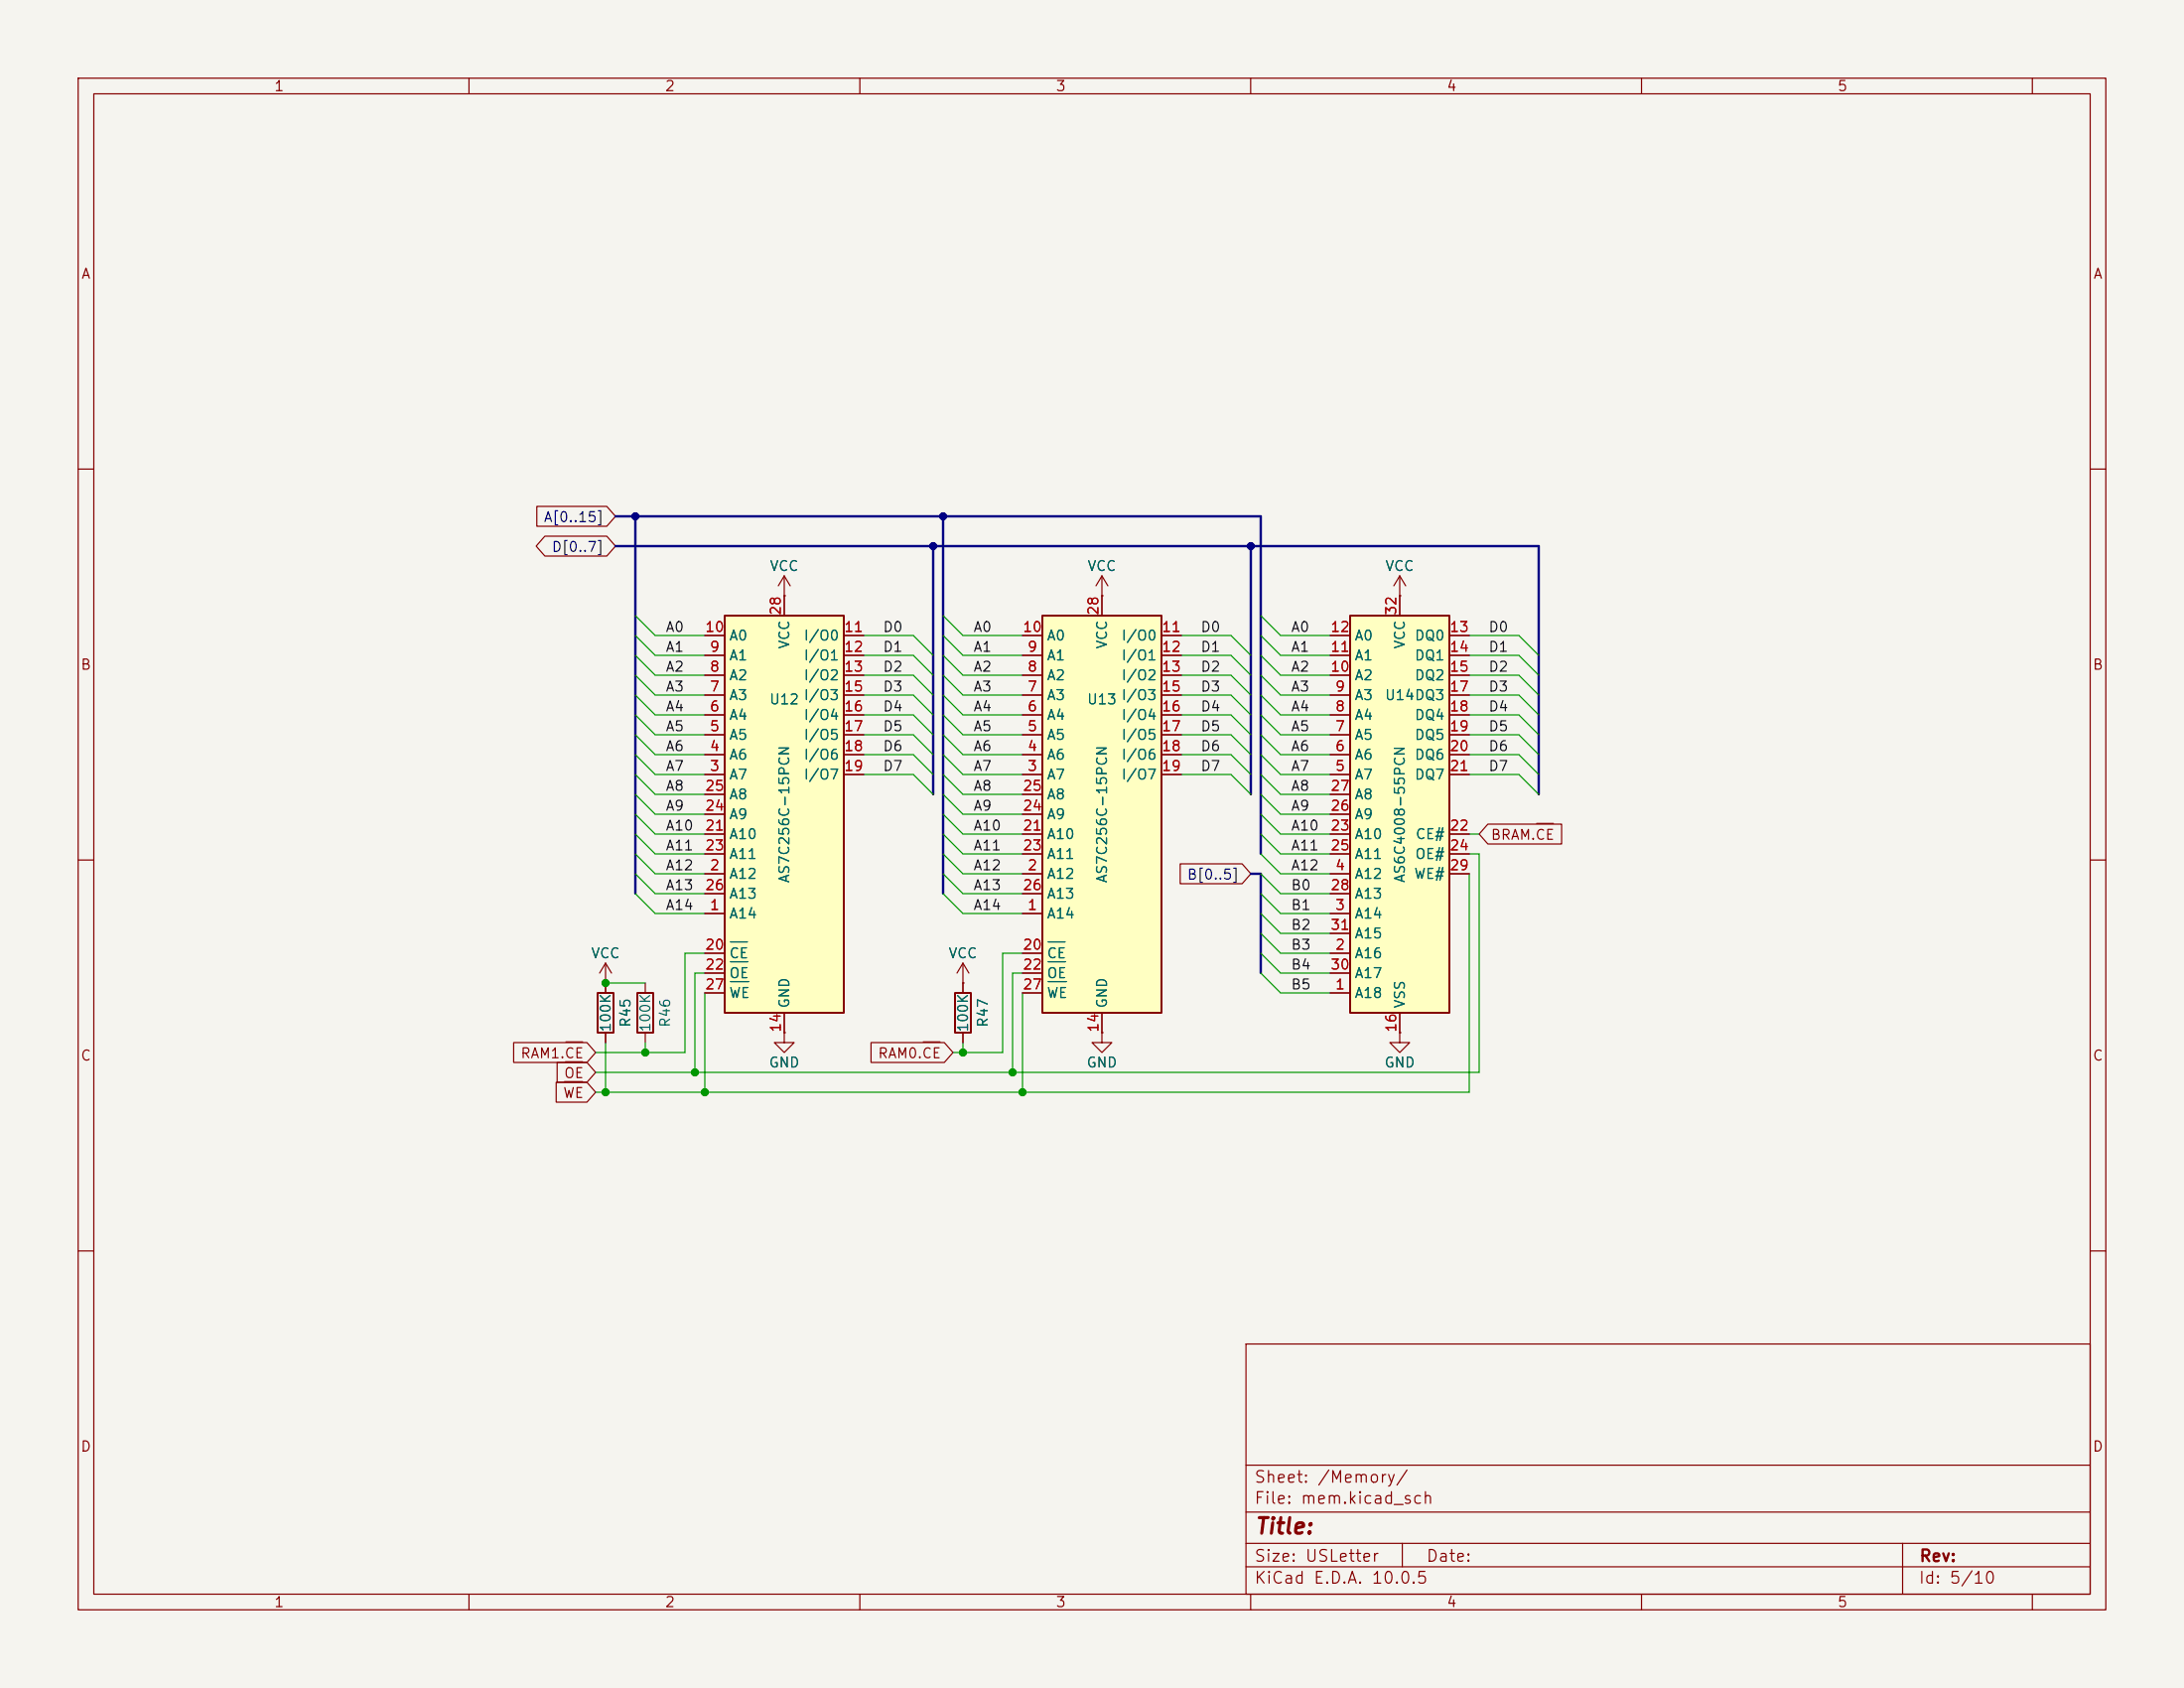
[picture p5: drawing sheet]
<svg xmlns="http://www.w3.org/2000/svg" width="279mm" height="216mm" viewBox="0 0 279 216" stroke-linecap="round" stroke-linejoin="round" font-family="sans-serif">
<path d="M0 0h279.4v215.9h-279.4z" fill="#f5f4ef" stroke="#f5f4ef" stroke-width=".13"/>
<g fill="none" stroke="#840000" stroke-width=".15">
<path d="M10 10h259.4v195.9h-259.4zM12 12h255.4v191.9h-255.4zM60 10v2M110 10v2M160 10v2M210 10v2M260 10v2M10 60h2M267.4 60h2M10 110h2M267.4 110h2M10 160h2"/>
<path d="M159.4 171.9h108v32h-108zM267.4 160h2M159.4 197.4h108M159.4 193.4h108M159.4 187.4h108M179.4 197.4v3M243.4 197.4v6.5M60 203.9v2M110 203.9v2M159.4 200.4h108M160 203.9v2M210 203.9v2"/>
<path d="M260 203.9v2"/>
</g>
<path d="M92.7 78.7h15.2v50.8h-15.2z" fill="#ffffc2"/>
<path d="M92.7 78.7h15.2v50.8h-15.2zM122.2 127h2v5.1h-2z" fill="none" stroke="#840000" stroke-width=".25"/>
<g fill="none" stroke="#840000" stroke-width=".15">
<path d="M100.3 76.2v2.5M90.2 99.1h2.5M90.2 96.5h2.5M90.2 94h2.5M90.2 91.4h2.5M90.2 88.9h2.5M90.2 86.4h2.5M90.2 83.8h2.5M90.2 81.3h2.5M107.9 99.1h2.6M107.9 96.5h2.6M107.9 94h2.6"/>
<path d="M107.9 91.4h2.6M107.9 88.9h2.6M107.9 86.4h2.6M107.9 83.8h2.6M107.9 81.3h2.6M90.2 116.8h2.5M90.2 111.8h2.5M90.2 106.7h2.5M90.2 109.2h2.5M90.2 104.1h2.5M90.2 101.6h2.5M90.2 114.3h2.5"/>
<path d="M90.2 121.9h2.5M90.2 124.5h2.5M90.2 127h2.5M100.3 129.5v2.6M123.2 125.7v1.3M123.2 132.1v1.3"/>
</g>
<path d="M93.4 120.5h2.2M93.4 123h2.3M93.4 125.6h2.4" fill="none" stroke="#006464" stroke-width=".15"/>
<path d="M172.7 78.7h12.7v50.8h-12.7z" fill="#ffffc2"/>
<path d="M172.7 78.7h12.7v50.8h-12.7z" fill="none" stroke="#840000" stroke-width=".25"/>
<g fill="none" stroke="#840000" stroke-width=".15">
<path d="M179.1 76.2v2.5M170.2 99.1h2.5M170.2 96.5h2.5M170.2 94h2.5M170.2 91.4h2.5M170.2 88.9h2.5M170.2 86.4h2.5M170.2 83.8h2.5M170.2 81.3h2.5M185.4 99.1h2.6M185.4 96.5h2.6M185.4 94h2.6"/>
<path d="M185.4 91.4h2.6M185.4 88.9h2.6M185.4 86.4h2.6M185.4 83.8h2.6M185.4 81.3h2.6M170.2 116.8h2.5M170.2 111.8h2.5M170.2 106.7h2.5M170.2 109.2h2.5M170.2 104.1h2.5M170.2 101.6h2.5M170.2 114.3h2.5"/>
<path d="M170.2 119.4h2.5M185.4 111.8h2.6M185.4 106.7h2.6M185.4 109.2h2.6M141 132.1v1.3h1.2l-1.2 1.2-1.3-1.2h1.3M141 132.1h.1M170.2 127h2.5M170.2 121.9h2.5M170.2 124.5h2.5M179.1 132.1v1.3h1.2l-1.2 1.2-1.3-1.2h1.3M179.1 132.1h.1M179.1 129.5v2.6"/>
</g>
<path d="M133.3 78.7h15.3v50.8h-15.3z" fill="#ffffc2"/>
<path d="M133.3 78.7h15.3v50.8h-15.3zM76.5 127h2v5.1h-2zM81.5 127h2.1v5.1h-2.1z" fill="none" stroke="#840000" stroke-width=".25"/>
<g fill="none" stroke="#840000" stroke-width=".15">
<path d="M68.7 64.8h8.9l1.1 1.2-1.1 1.3h-8.9zM69.7 68.6h7.9l1.1 1.3-1.1 1.2h-7.9l-1.1-1.2zM100.3 76.2h.1M100.3 73.7l-.7 1.2M100.3 73.7l.8 1.2M100.3 73.7v5M141 76.2h.1M141 73.7v5M141 73.7l-.8 1.2M141 73.7l.7 1.2M179.1 76.2h.1M179.1 73.7l-.8 1.2"/>
<path d="M179.1 73.7l.7 1.2M179.1 73.7v5M90.2 99.1h2.5M90.2 96.5h2.5M90.2 94h2.5M90.2 91.4h2.5M90.2 88.9h2.5M90.2 86.4h2.5M90.2 83.8h2.5M90.2 81.3h2.5M107.9 99.1h2.6M107.9 96.5h2.6"/>
<path d="M107.9 94h2.6M107.9 91.4h2.6M107.9 88.9h2.6M107.9 86.4h2.6M107.9 83.8h2.6M107.9 81.3h2.6M130.8 99.1h2.5M130.8 96.5h2.5M130.8 94h2.5M130.8 91.4h2.5M130.8 88.9h2.5M130.8 86.4h2.5"/>
<path d="M130.8 83.8h2.5M130.8 81.3h2.5M148.6 99.1h2.5M148.6 96.5h2.5M148.6 94h2.5M148.6 91.4h2.5M148.6 88.9h2.5M148.6 86.4h2.5M148.6 83.8h2.5M148.6 81.3h2.5M170.2 99.1h2.5M170.2 96.5h2.5"/>
<path d="M170.2 94h2.5M170.2 91.4h2.5M170.2 88.9h2.5M170.2 86.4h2.5M170.2 83.8h2.5M170.2 81.3h2.5M185.4 99.1h2.6M185.4 96.5h2.6M185.4 94h2.6M185.4 91.4h2.6M185.4 88.9h2.6M185.4 86.4h2.6"/>
<path d="M185.4 83.8h2.6M185.4 81.3h2.6M90.2 116.8h2.5M90.2 111.8h2.5M90.2 106.7h2.5M90.2 109.2h2.5M90.2 104.1h2.5M90.2 101.6h2.5M90.2 114.3h2.5M130.8 116.8h2.5M130.8 111.8h2.5M130.8 106.7h2.5"/>
<path d="M130.8 109.2h2.5M130.8 104.1h2.5M130.8 101.6h2.5M130.8 114.3h2.5M151 110.5h7.9l1.1 1.3-1.1 1.2h-7.9zM170.2 116.8h2.5M170.2 111.8h2.5M170.2 106.7h2.5M170.2 109.2h2.5M170.2 104.1h2.5M170.2 101.6h2.5M170.2 114.3h2.5"/>
<path d="M170.2 119.4h2.5M185.4 111.8h2.6M185.4 106.7h2.6M185.4 109.2h2.6M190.3 105.4h9.5v2.6h-9.5l-1.1-1.3zM196.6 105.3h2.1M65.7 133.3h9.4l1.1 1.3-1.1 1.3h-9.4zM71.2 138.4h3.9l1.1 1.3-1.1 1.3h-3.9zM71.3 135.9h3.8l1.1 1.3-1.1 1.2h-3.8zM72.2 138.3h2.3M72.3 135.8h2.2M72.4 133.3h2.1"/>
<path d="M77.5 125.7h.1M77.5 123.2l-.8 1.3M77.5 123.2l.7 1.3M77.5 123.2v3.8M77.5 132.1v1.3M82.5 125.7v1.3M82.5 132.1v1.3M90.2 121.9h2.5M90.2 124.5h2.5M90.2 127h2.5M100.3 132.1v1.3h1.3l-1.3 1.2-1.2-1.2h1.2M100.3 132.1h.1"/>
<path d="M100.3 129.5v2.6M111.4 133.3h9.4l1.1 1.3-1.1 1.3h-9.4zM118.1 133.3h2.2M123.2 125.7h.1M123.2 123.2l-.8 1.3M123.2 123.2l.8 1.3M123.2 123.2v3.8M123.2 132.1v1.3M130.8 121.9h2.5M130.8 124.5h2.5M130.8 127h2.5M141 132.1h.1"/>
<path d="M141 129.5v2.6M170.2 121.9h2.5M170.2 124.5h2.5M170.2 127h2.5M179.1 132.1h.1M179.1 129.5v2.6"/>
</g>
<path d="M93.4 120.5h2.2M93.4 123h2.3M93.4 125.6h2.4M134.1 120.5h2.2M134.1 123h2.2M134.1 125.6h2.3" fill="none" stroke="#006464" stroke-width=".15"/>
<path d="M78.7 66h82.6v43.2M78.7 69.9h118.1v31.7M81.3 66v48.3M119.4 69.9v31.7M120.6 66v48.3M160 69.9v31.7M160 111.8h1.3v12.7" fill="none" stroke="#000084" stroke-width=".3"/>
<g fill="none" stroke="#009600" stroke-width=".15">
<path d="M81.3 78.7l2.5 2.6h6.4M120.6 78.7l2.6 2.6h7.6M161.3 78.7l2.5 2.6h6.4M81.3 96.5l2.5 2.6h6.4M81.3 91.4l2.5 2.6h6.4M81.3 86.4l2.5 2.5h6.4M81.3 83.8l2.5 2.6h6.4M81.3 99.1l2.5 2.5h6.4M81.3 88.9l2.5 2.5h6.4M81.3 81.3l2.5 2.5h6.4M81.3 94l2.5 2.5h6.4M110.5 99.1h6.3l2.6 2.5"/>
<path d="M110.5 81.3h6.3l2.6 2.5M110.5 94h6.3l2.6 2.5M110.5 88.9h6.3l2.6 2.5M110.5 86.4h6.3l2.6 2.5M110.5 91.4h6.3l2.6 2.6M110.5 83.8h6.3l2.6 2.6M110.5 96.5h6.3l2.6 2.6M120.6 96.5l2.6 2.6h7.6M120.6 91.4l2.6 2.6h7.6M120.6 86.4l2.6 2.5h7.6M120.6 83.8l2.6 2.6h7.6M120.6 99.1l2.6 2.5h7.6"/>
<path d="M120.6 88.9l2.6 2.5h7.6M120.6 81.3l2.6 2.5h7.6M120.6 94l2.6 2.5h7.6M151.1 99.1h6.4l2.5 2.5M151.1 81.3h6.4l2.5 2.5M151.1 94h6.4l2.5 2.5M151.1 88.9h6.4l2.5 2.5M151.1 86.4h6.4l2.5 2.5M151.1 91.4h6.4l2.5 2.6M151.1 83.8h6.4l2.5 2.6M151.1 96.5h6.4l2.5 2.6M161.3 96.5l2.5 2.6h6.4"/>
<path d="M161.3 91.4l2.5 2.6h6.4M161.3 86.4l2.5 2.5h6.4M161.3 83.8l2.5 2.6h6.4M161.3 99.1l2.5 2.5h6.4M161.3 88.9l2.5 2.5h6.4M161.3 81.3l2.5 2.5h6.4M161.3 94l2.5 2.5h6.4M188 99.1h6.3l2.5 2.5M188 81.3h6.3l2.5 2.5M188 94h6.3l2.5 2.5M188 88.9h6.3l2.5 2.5M188 86.4h6.3l2.5 2.5"/>
<path d="M188 91.4h6.3l2.5 2.6M188 83.8h6.3l2.5 2.6M188 96.5h6.3l2.5 2.6M81.3 106.7l2.5 2.5h6.4M81.3 111.8l2.5 2.5h6.4M81.3 104.1l2.5 2.6h6.4M81.3 101.6l2.5 2.5h6.4M81.3 114.3l2.5 2.5h6.4M81.3 109.2l2.5 2.6h6.4M120.6 106.7l2.6 2.5h7.6M120.6 111.8l2.6 2.5h7.6M120.6 104.1l2.6 2.6h7.6"/>
<path d="M120.6 101.6l2.6 2.5h7.6M120.6 114.3l2.6 2.5h7.6M120.6 109.2l2.6 2.6h7.6M161.3 106.7l2.5 2.5h6.4M161.3 111.8l2.5 2.5h6.4M161.3 104.1l2.5 2.6h6.4M161.3 101.6l2.5 2.5h6.4M161.3 114.3l2.5 2.5h6.4M161.3 116.8l2.5 2.6h6.4M161.3 109.2l2.5 2.6h6.4M161.3 119.4l2.5 2.5h6.4M188 109.2h1.2v28h-113"/>
<path d="M188 106.7h1.2M188 111.8v27.9h-111.8M77.5 125.7h5M77.5 133.4v6.3M82.5 133.4v1.2M90.2 124.5h-1.3v12.7M90.2 121.9h-2.6v12.7h-11.4M90.2 127v12.7M123.2 133.4v1.2M130.8 121.9h-2.5v12.7h-6.4M130.8 124.5h-1.3v12.7M130.8 127v12.7"/>
<path d="M161.3 124.5l2.5 2.5h6.4M161.3 121.9l2.5 2.6h6.4"/>
</g>
<g fill="#009600" stroke="#009600" stroke-width=".13">
<circle cx="88.9" cy="137.2" r=".46"/>
<circle cx="90.2" cy="139.7" r=".46"/>
<circle cx="77.5" cy="125.7" r=".46"/>
<circle cx="82.5" cy="134.6" r=".46"/>
<circle cx="77.5" cy="139.7" r=".46"/>
<circle cx="129.5" cy="137.2" r=".46"/>
<circle cx="130.8" cy="139.7" r=".46"/>
<circle cx="123.2" cy="134.6" r=".46"/>
</g>
<g fill="#000084" stroke="#000084" stroke-width=".13">
<circle cx="81.3" cy="66" r=".46"/>
<circle cx="119.4" cy="69.9" r=".46"/>
<circle cx="120.6" cy="66" r=".46"/>
<circle cx="160" cy="69.9" r=".46"/>
</g>
<text font-size="2" fill="#840000" x="160.4" y="196.7">Title:</text>
<g font-size="1.5" fill="#840000">
<text x="160.4" y="190">Sheet: /Memory/</text>
<text x="160.4" y="192.7">File: mem.kicad_sch</text>
<text x="160.4" y="202.9">KiCad E.D.A. 10.0.5</text>
<text x="160.4" y="200.1">Size: USLetter</text>
<text x="182.4" y="200.1">Date:</text>
<text x="245.4" y="202.9">Id: 5/10</text>
<text x="245.4" y="200.1">Rev:</text>
</g>
<g font-size="1.3" fill="#840000">
<text x="35" y="12">1</text>
<text x="85" y="12">2</text>
<text x="135" y="12">3</text>
<text x="185" y="12">4</text>
<text x="235" y="12">5</text>
<text x="10.3" y="36">A</text>
<text x="267.7" y="36">A</text>
<text x="10.2" y="86">B</text>
<text x="267.6" y="86">B</text>
<text x="190.6" y="107.7">BRAM.CE</text>
<text x="10.2" y="136">C</text>
<text x="66.5" y="135.7">RAM1.CE</text>
<text x="112.2" y="135.7">RAM0.CE</text>
<text x="267.6" y="136">C</text>
<text x="71.9" y="140.8">WE</text>
<text x="72.1" y="138.2">OE</text>
<text x="10.2" y="186">D</text>
<text x="267.6" y="186">D</text>
<text x="35" y="205.9">1</text>
<text x="85" y="205.9">2</text>
<text x="135" y="205.9">3</text>
<text x="185" y="205.9">4</text>
<text x="235" y="205.9">5</text>
</g>
<g font-size="1.3" fill="#000084">
<text x="69.5" y="67.1">A[0..15]</text>
<text x="70.5" y="70.9">D[0..7]</text>
<text x="151.8" y="112.8">B[0..5]</text>
</g>
<g font-size="1.3" fill="#006464">
<text x="98.4" y="73.4">VCC</text>
<text x="139" y="73.4">VCC</text>
<text x="177.1" y="73.4">VCC</text>
<text x="93.2" y="82.2">A0</text>
<text x="101.3" y="83.1" transform="rotate(-90 101.3 83.1)">VCC</text>
<text x="102.7" y="82.2">I/O0</text>
<text x="133.8" y="82.2">A0</text>
<text x="141.9" y="83.1" transform="rotate(-90 141.9 83.1)">VCC</text>
<text x="143.4" y="82.2">I/O0</text>
<text x="173.2" y="82.2">A0</text>
<text x="180" y="83.1" transform="rotate(-90 180 83.1)">VCC</text>
<text x="180.9" y="82.2">DQ0</text>
<text x="93.2" y="89.9">A3</text>
<text x="93.2" y="87.3">A2</text>
<text x="93.2" y="84.8">A1</text>
<text x="102.7" y="84.8">I/O1</text>
<text x="102.7" y="87.3">I/O2</text>
<text x="102.7" y="89.9">I/O3</text>
<text x="133.8" y="89.9">A3</text>
<text x="133.8" y="87.3">A2</text>
<text x="133.8" y="84.8">A1</text>
<text x="143.4" y="84.8">I/O1</text>
<text x="143.4" y="87.3">I/O2</text>
<text x="143.4" y="89.9">I/O3</text>
<text x="173.2" y="89.9">A3</text>
<text x="173.2" y="87.3">A2</text>
<text x="173.2" y="84.8">A1</text>
<text x="177.1" y="89.9">U14DQ3</text>
<text x="180.9" y="84.8">DQ1</text>
<text x="180.9" y="87.3">DQ2</text>
<text x="93.2" y="94.9">A5</text>
<text x="93.2" y="92.4">A4</text>
<text x="98.3" y="90.4">U12</text>
<text x="102.7" y="92.4">I/O4</text>
<text x="102.7" y="94.9">I/O5</text>
<text x="133.8" y="94.9">A5</text>
<text x="133.8" y="92.4">A4</text>
<text x="139" y="90.4">U13</text>
<text x="143.4" y="92.4">I/O4</text>
<text x="143.4" y="94.9">I/O5</text>
<text x="173.2" y="94.9">A5</text>
<text x="173.2" y="92.4">A4</text>
<text x="180.9" y="92.4">DQ4</text>
<text x="180.9" y="94.9">DQ5</text>
<text x="93.2" y="100">A7</text>
<text x="93.2" y="97.5">A6</text>
<text x="102.7" y="97.5">I/O6</text>
<text x="102.7" y="100">I/O7</text>
<text x="133.8" y="100">A7</text>
<text x="133.8" y="97.5">A6</text>
<text x="143.4" y="97.5">I/O6</text>
<text x="143.4" y="100">I/O7</text>
<text x="173.2" y="100">A7</text>
<text x="173.2" y="97.5">A6</text>
<text x="180.9" y="97.5">DQ6</text>
<text x="180.9" y="100">DQ7</text>
<text x="93.2" y="107.6">A10</text>
<text x="93.2" y="105.1">A9</text>
<text x="93.2" y="102.6">A8</text>
<text x="133.8" y="107.6">A10</text>
<text x="133.8" y="105.1">A9</text>
<text x="133.8" y="102.6">A8</text>
<text x="173.2" y="107.6">A10</text>
<text x="173.2" y="105.1">A9</text>
<text x="173.2" y="102.6">A8</text>
<text x="181" y="107.6">CE#</text>
<text x="93.2" y="112.7">A12</text>
<text x="93.2" y="110.2">A11</text>
<text x="101.3" y="113" transform="rotate(-90 101.3 113)">AS7C256C-15PCN</text>
<text x="133.8" y="112.7">A12</text>
<text x="133.8" y="110.2">A11</text>
<text x="141.9" y="113" transform="rotate(-90 141.9 113)">AS7C256C-15PCN</text>
<text x="173.2" y="112.7">A12</text>
<text x="173.2" y="110.2">A11</text>
<text x="180" y="113" transform="rotate(-90 180 113)">AS6C4008-55PCN</text>
<text x="180.8" y="112.7">WE#</text>
<text x="180.9" y="110.2">OE#</text>
<text x="93.2" y="117.8">A14</text>
<text x="93.2" y="115.3">A13</text>
<text x="133.8" y="117.8">A14</text>
<text x="133.8" y="115.3">A13</text>
<text x="173.2" y="117.8">A14</text>
<text x="173.2" y="115.3">A13</text>
<text x="75.5" y="122.9">VCC</text>
<text x="93.2" y="122.9">CE</text>
<text x="93.2" y="125.4">OE</text>
<text x="121.2" y="122.9">VCC</text>
<text x="133.8" y="122.9">CE</text>
<text x="133.8" y="125.4">OE</text>
<text x="173.2" y="122.9">A16</text>
<text x="173.2" y="125.4">A17</text>
<text x="173.2" y="120.3">A15</text>
<text x="81" y="131.5" transform="rotate(-90 81 131.5)">R45</text>
<text x="86.1" y="131.5" transform="rotate(-90 86.1 131.5)">R46</text>
<text x="93.2" y="128">WE</text>
<text x="101.3" y="129.1" transform="rotate(-90 101.3 129.1)">GND</text>
<text x="126.7" y="131.5" transform="rotate(-90 126.7 131.5)">R47</text>
<text x="133.8" y="128">WE</text>
<text x="141.9" y="129.1" transform="rotate(-90 141.9 129.1)">GND</text>
<text x="173.2" y="128">A18</text>
<text x="180" y="129.1" transform="rotate(-90 180 129.1)">VSS</text>
<text x="78.4" y="132.1" transform="rotate(-90 78.4 132.1)">100K</text>
<text x="83.5" y="132.1" transform="rotate(-90 83.5 132.1)">100K</text>
<text x="98.3" y="136.9">GND</text>
<text x="124.2" y="132.1" transform="rotate(-90 124.2 132.1)">100K</text>
<text x="138.9" y="136.9">GND</text>
<text x="177" y="136.9">GND</text>
</g>
<g font-size="1.3" fill="#0f0f0f">
<text x="85.1" y="83.7">A1</text>
<text x="85.1" y="81.2">A0</text>
<text x="112.9" y="83.7">D1</text>
<text x="112.9" y="81.2">D0</text>
<text x="124.4" y="83.7">A1</text>
<text x="124.4" y="81.2">A0</text>
<text x="153.5" y="83.7">D1</text>
<text x="153.5" y="81.2">D0</text>
<text x="165.1" y="81.2">A0</text>
<text x="165.1" y="83.7">A1</text>
<text x="190.3" y="83.7">D1</text>
<text x="190.3" y="81.2">D0</text>
<text x="85.1" y="86.2">A2</text>
<text x="85.1" y="88.8">A3</text>
<text x="112.9" y="86.2">D2</text>
<text x="112.9" y="88.8">D3</text>
<text x="124.4" y="88.8">A3</text>
<text x="124.4" y="86.2">A2</text>
<text x="153.5" y="86.2">D2</text>
<text x="153.5" y="88.8">D3</text>
<text x="165.1" y="88.8">A3</text>
<text x="165.1" y="86.2">A2</text>
<text x="190.3" y="86.2">D2</text>
<text x="190.3" y="88.8">D3</text>
<text x="85.1" y="91.3">A4</text>
<text x="85.1" y="93.9">A5</text>
<text x="112.9" y="93.9">D5</text>
<text x="112.9" y="91.3">D4</text>
<text x="124.4" y="91.3">A4</text>
<text x="124.4" y="93.9">A5</text>
<text x="153.5" y="91.3">D4</text>
<text x="153.5" y="93.9">D5</text>
<text x="165.1" y="93.9">A5</text>
<text x="165.1" y="91.3">A4</text>
<text x="190.3" y="93.9">D5</text>
<text x="190.3" y="91.3">D4</text>
<text x="85.1" y="98.9">A7</text>
<text x="85.1" y="96.4">A6</text>
<text x="85.1" y="101.5">A8</text>
<text x="112.9" y="96.4">D6</text>
<text x="112.9" y="98.9">D7</text>
<text x="124.4" y="98.9">A7</text>
<text x="124.4" y="96.4">A6</text>
<text x="124.4" y="101.5">A8</text>
<text x="153.5" y="96.4">D6</text>
<text x="153.5" y="98.9">D7</text>
<text x="165.1" y="96.4">A6</text>
<text x="165.1" y="98.9">A7</text>
<text x="165.1" y="101.5">A8</text>
<text x="190.3" y="96.4">D6</text>
<text x="190.3" y="98.9">D7</text>
<text x="85.1" y="106.6">A10</text>
<text x="85.1" y="104">A9</text>
<text x="124.4" y="104">A9</text>
<text x="124.4" y="106.6">A10</text>
<text x="165.1" y="106.6">A10</text>
<text x="165.1" y="104">A9</text>
<text x="85.1" y="111.6">A12</text>
<text x="85.1" y="109.1">A11</text>
<text x="124.4" y="109.1">A11</text>
<text x="124.4" y="111.6">A12</text>
<text x="165.1" y="111.6">A12</text>
<text x="165.1" y="109.1">A11</text>
<text x="85.1" y="114.2">A13</text>
<text x="85.1" y="116.7">A14</text>
<text x="124.4" y="114.2">A13</text>
<text x="124.4" y="116.7">A14</text>
<text x="165.1" y="116.7">B1</text>
<text x="165.1" y="114.2">B0</text>
<text x="165.1" y="119.3">B2</text>
<text x="165.1" y="124.3">B4</text>
<text x="165.1" y="121.8">B3</text>
<text x="165.1" y="126.9">B5</text>
</g>
<g font-size="1.3" fill="#a90000">
<text x="90.1" y="81.1">10</text>
<text x="90.7" y="83.7">9</text>
<text x="100.2" y="78.8" transform="rotate(-90 100.2 78.8)">28</text>
<text x="107.9" y="81.1">11</text>
<text x="107.9" y="83.7">12</text>
<text x="130.7" y="81.1">10</text>
<text x="131.3" y="83.7">9</text>
<text x="140.8" y="78.8" transform="rotate(-90 140.8 78.8)">28</text>
<text x="148.5" y="81.1">11</text>
<text x="148.5" y="83.7">12</text>
<text x="170.1" y="83.7">11</text>
<text x="170.1" y="81.1">12</text>
<text x="178.9" y="78.8" transform="rotate(-90 178.9 78.8)">32</text>
<text x="185.4" y="81.1">13</text>
<text x="185.4" y="83.7">14</text>
<text x="90.7" y="88.8">7</text>
<text x="90.7" y="86.2">8</text>
<text x="107.9" y="86.2">13</text>
<text x="107.9" y="88.8">15</text>
<text x="131.3" y="88.8">7</text>
<text x="131.3" y="86.2">8</text>
<text x="148.5" y="86.2">13</text>
<text x="148.5" y="88.8">15</text>
<text x="170.1" y="86.2">10</text>
<text x="170.7" y="88.8">9</text>
<text x="185.4" y="86.2">15</text>
<text x="185.4" y="88.8">17</text>
<text x="90.7" y="93.8">5</text>
<text x="90.7" y="91.3">6</text>
<text x="107.9" y="91.3">16</text>
<text x="107.9" y="93.8">17</text>
<text x="131.3" y="93.8">5</text>
<text x="131.3" y="91.3">6</text>
<text x="148.5" y="91.3">16</text>
<text x="148.5" y="93.8">17</text>
<text x="170.7" y="93.8">7</text>
<text x="170.7" y="91.3">8</text>
<text x="185.4" y="91.3">18</text>
<text x="185.4" y="93.8">19</text>
<text x="90.1" y="101.5">25</text>
<text x="90.7" y="98.9">3</text>
<text x="90.7" y="96.4">4</text>
<text x="107.9" y="96.4">18</text>
<text x="107.9" y="98.9">19</text>
<text x="130.7" y="101.5">25</text>
<text x="131.3" y="98.9">3</text>
<text x="131.3" y="96.4">4</text>
<text x="148.5" y="96.4">18</text>
<text x="148.5" y="98.9">19</text>
<text x="170.1" y="101.5">27</text>
<text x="170.7" y="98.9">5</text>
<text x="170.7" y="96.4">6</text>
<text x="185.4" y="96.4">20</text>
<text x="185.4" y="98.9">21</text>
<text x="90.1" y="106.5">21</text>
<text x="90.1" y="104">24</text>
<text x="130.7" y="106.5">21</text>
<text x="130.7" y="104">24</text>
<text x="170.1" y="106.5">23</text>
<text x="170.1" y="104">26</text>
<text x="185.4" y="106.5">22</text>
<text x="90.1" y="109.1">23</text>
<text x="90.7" y="111.6">2</text>
<text x="130.7" y="109.1">23</text>
<text x="131.3" y="111.6">2</text>
<text x="170.1" y="109.1">25</text>
<text x="170.7" y="111.6">4</text>
<text x="185.4" y="109.1">24</text>
<text x="185.4" y="111.6">29</text>
<text x="90.1" y="114.2">26</text>
<text x="90.7" y="116.7">1</text>
<text x="130.7" y="114.2">26</text>
<text x="131.3" y="116.7">1</text>
<text x="170.1" y="114.2">28</text>
<text x="170.1" y="119.2">31</text>
<text x="170.7" y="116.7">3</text>
<text x="90.1" y="121.8">20</text>
<text x="90.1" y="124.3">22</text>
<text x="130.7" y="121.8">20</text>
<text x="130.7" y="124.3">22</text>
<text x="170.1" y="124.3">30</text>
<text x="170.7" y="121.8">2</text>
<text x="90.1" y="126.9">27</text>
<text x="130.7" y="126.9">27</text>
<text x="170.7" y="126.9">1</text>
<text x="100.2" y="132.1" transform="rotate(-90 100.2 132.1)">14</text>
<text x="140.8" y="132.1" transform="rotate(-90 140.8 132.1)">14</text>
<text x="178.9" y="132.1" transform="rotate(-90 178.9 132.1)">16</text>
</g>
</svg>
